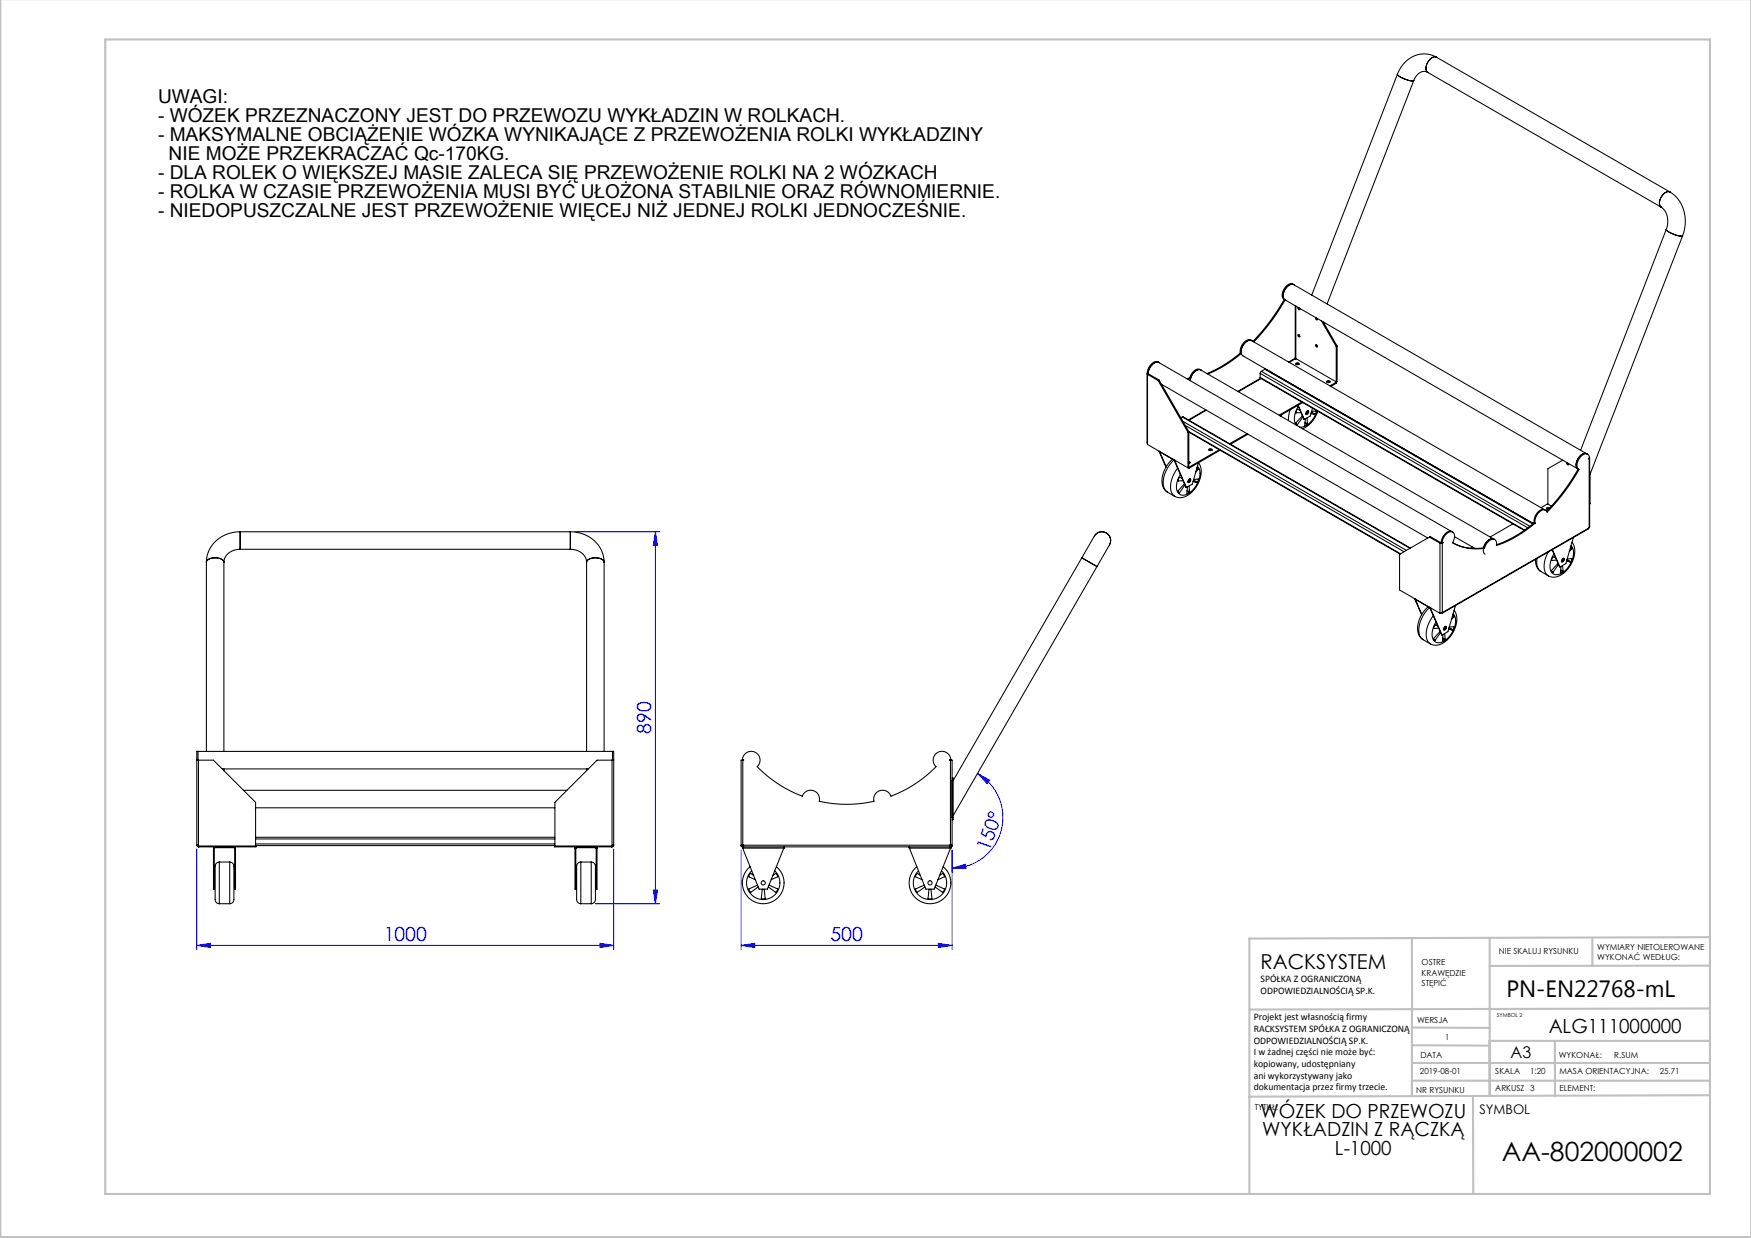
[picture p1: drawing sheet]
<svg xmlns="http://www.w3.org/2000/svg" width="420mm" height="297mm" viewBox="0 0 420 297" stroke-linecap="round" stroke-linejoin="round" font-family="sans-serif">
<g fill="none" stroke="#00f" stroke-width=".24">
<path d="M137.8 127.6h20.4M157.2 127.6l.5 3.3h-1zM157.2 127.6v89.2M234.5 185.6l2.9 1.6-.6 .8zM234.5 185.6a12.2 12.2 0 0 1 5.6 13.7 12.2 12.2 0 0 1-11.7 9M47.2 203.7v24.1M142.8 216.8h15.4M147.2 203.7v24.1M156.7 213.5h1l-.5 3.3zM177.8 204v23.8M228.4 208.3l3.2-1 .1 1.1zM228.4 204v23.8"/>
<path d="M47.2 226.8l3.3-.5v1zM47.2 226.8h100M143.9 226.3l3.3 .5-3.3 .5zM177.8 226.8l3.3-.5v1zM177.8 226.8h50.6M225.1 226.3l3.3 .5-3.3 .5z"/>
</g>
<g fill="none" stroke="#c0c0c0" stroke-width=".5">
<path d="M.1 -.1v296.9h419.9M25.2 9.5h385v276.9h-385zM338.7 225.2v37.8M357.3 225v37.9v-13.2M382 225.4v6.3M410.1 224.8l-110.4 .4v61.2M410.1 231.7h-52.8M338.7 259.3h71.5M338.7 255h71.5M338.7 250.8l18.6 .1M338.7 246.5l18.6 .1M357.3 249.7h52.9"/>
<path d="M373 249.7v13.2M410.1 241.9l-110.4 .3M353.3 262.9l.1 23.5M410.2 262.7l-110.5 .4"/>
</g>
<g fill="#00f">
<path d="M177.8 226.8l3.3-.5v1zM225.1 226.3l3.3 .5-3.3 .5z"/>
<path d="M47.2 226.8l3.3-.5v1zM143.9 226.3l3.3 .5-3.3 .5z"/>
<path d="M228.4 208.3l3.2-1 .1 1.1zM234.5 185.6l2.9 1.6-.6 .8z"/>
<path d="M156.7 213.5h1l-.5 3.3zM157.2 127.6l.5 3.3h-1z"/>
</g>
<g fill="none" stroke="#000" stroke-width=".25">
<path d="M335.2 17.8a5.2 5.2 0 0 0 3.9 1.5M335.2 17.8l-20.6 53M339.1 19.3l-20.8 53.6M342.5 17.4a2.44 2.44 0 0 0-3.3 1.8l-.1 .1M342.5 17.4l56 32.3M344.6 13.7a6.6 6.6 0 0 0-9.4 4.1M344.6 13.7a2.39 2.39 0 0 0-2.6 2.5 1.13 1.13 0 0 0 .5 1.2M344.6 13.7l56 32.4M398.5 49.7a4.5 4.5 0 0 1 1.2 5.3M399.7 55a5.2 5.2 0 0 0 3.9 1.6M399.7 55l-20.6 53M400.6 46.1a8.6 8.6 0 0 1 3 10.5"/>
<path d="M400.6 46.1a2.39 2.39 0 0 0-2.6 2.4l.1 .7 .4 .5M400.6 46.1a2.39 2.39 0 0 0-2.6 2.4l.1 .8 .4 .4M403.6 56.6l-22.2 57.3M308 71.8a49.5 49.5 0 0 1-7.5 10.1M310.3 68.3a2.39 2.39 0 0 0-2.5 2.4 1.13 1.13 0 0 0 .4 1.2M310.4 68.4a1.72 1.72 0 0 0-2.3 1.2 1.76 1.76 0 0 0 .1 2.4 49.5 49.5 0 0 1-7.5 10M310.7 73.4v12.5M310.8 73.4v12.7M311.4 73.7l-.1 .2a.25 .25 0 0 0 .1 .3 .25 .25 0 0 0 .4 0M311.5 73.8l.3 .4M311.7 74l.1 .2M315.6 76.2l-.1 .2a.25 .25 0 0 0 .2 .3 .25 .25 0 0 0 .3-.1l-.1-.2"/>
<path d="M315.8 76.3l.2 .3zM317 77l3.5 6.1M317.4 77.2l3.3 5.8M275.1 89.7l.1 16.9M275.2 89.5v.3M275.2 89.8l2.6 1.5M275.2 89.8v16.8M275.3 89.5h-.1M275.4 89.6l-.2-.2a2.66 2.66 0 0 1 2.4-2.6l70.5 40.7M275.4 89.6h.1M275.5 89.7l-.3 .1M275.5 89.7l2.5 1.5"/>
<path d="M277.8 91.3l7.1 12.4M277.9 87a2.29 2.29 0 0 0-2.5 2.2l.1 .5M278 91.2l-.2 .1M278 91.2l7.2 12.4M278.1 87.1a1.77 1.77 0 0 0-2.4 1.2l-.3 1.3M278.6 92.2l63.9 36.9M285.3 90.7l-.7 .1M285.3 90.7a2.28 2.28 0 0 1 2.5-2.1l70.4 40.7M285.3 90.7l.3 .1M285.6 90.8l-.8 .1M288 88.8a2.39 2.39 0 0 0-2.5 2.4v.1M288.2 88.9a1.72 1.72 0 0 0-2.3 1.2l-.3 .7"/>
<path d="M289.2 98.3l-4.1 2.4M289.4 98.4l-4.2 2.4M297.5 84.7a29.5 29.5 0 0 1-8 4.9M297.5 84.7a2.82 2.82 0 0 1 2.3-3.2l70.6 40.7M297.5 84.7l.2 .1M297.7 84.8a29.5 29.5 0 0 1-8 4.9M300.2 81.7a2.33 2.33 0 0 0-2.5 2.4 1.2 1.2 0 0 0 .4 1.3l69.7 40.2M300.4 81.8a1.52 1.52 0 0 0-2.1 .9l-.2 .2a2.71 2.71 0 0 0-.4 1.9M302.3 90.6v.1M302.3 89.6v1M302.3 89.6l64.2 37M302.3 90.6l63.4 36.6"/>
<path d="M302.3 90.7l63.3 36.5M302.4 90.7l-5.5 3.2M302.5 90.8l-5.5 3.2M302.5 89.1l-.2 .5M302.5 89.1l64.4 37.2M303.4 88.6l-.9 .5M303.4 88.6l64.3 37.1M303.6 88.6h-.2M304.9 89.3h.1M305 89.4h.1M307 99.7l.1 .1M307.3 99.6v.3"/>
<path d="M309.5 98.3l-.4 1.3v1.3M310.6 86l.1 .1M310.6 86l-1.5 .9M310.7 86.1h.2l9.7 5.6M310.7 86.1l-1.5 .8M310.7 85.9l-.1 .1M310.7 85.9l.1 .2M310.8 86.1h.1M310.8 99l.1 .1M310.8 87.4l.4-.1 .4 .1M310.9 87.1h.1a.33 .33 0 0 1 .4-.1 .33 .33 0 0 1 .1 .4l-.1 .1a.34 .34 0 0 1-.4 0 .34 .34 0 0 1-.1-.4zM311.3 97.3l1.6 3.3"/>
<path d="M311.3 80.3h.3a.24 .24 0 0 1 .2 .3 .24 .24 0 0 1-.3 .2zM311.4 97.2l1.5 3.4M311.4 97.5a4.2 4.2 0 0 0-.5 4.5M311.5 80.3l.3 .4zM311.5 80.3h.1M311.7 98.3l.1 .1M311.8 98.4l-.7-.2-.2 .9M312 99l-1.1 .1M312.3 96.5l-5.5 3.1M312.4 99.8l-1.6 1.7 .4 .4M312.5 96.6l-5.5 3.1M313.5 98.7a.32 .32 0 0 1 .5 0 .32 .32 0 0 1-.2 .5 .32 .32 0 0 1-.5 .2 .32 .32 0 0 1 0-.5z"/>
<path d="M313.6 98.6l-.1 .4-.3 .3M313.7 99h.1M313.7 98.5l-.1 .6-.3 .3M313.8 98.9h-.1M314.4 99.2l1 .3M314.5 99l.9 .5M314.6 98.8l.9 .6M314.6 98.7h1.2M314.8 95h.1M314.8 97.9l-.5 1.9-1.4 .8M315 95.1h.1M315.5 99.4l-.1 .1"/>
<path d="M315.5 95.4v.1M315.6 82.8h.2a.24 .24 0 0 1 .2 .3 .24 .24 0 0 1-.2 .2zM315.6 98.6l.2 .1M315.8 82.7l.2 .5zM315.8 82.7h.1M315.8 98.7l-.3 .7M315.9 98.6a5.1 5.1 0 0 1-3.9 3.9h-.2M316.1 98.7a6.9 6.9 0 0 1-3.7 4.2M316.3 95.9h.1M318.3 91.7l.3-.1 .4 .1M318.3 91.4h.1a.33 .33 0 0 1 .4-.1 .33 .33 0 0 1 .1 .4l-.1 .1a.34 .34 0 0 1-.4 0 .34 .34 0 0 1-.1-.4zM320.5 83.1v8.5"/>
<path d="M320.6 91.7l-1.6 .9M320.6 91.7v.2l-1.4 .8M320.7 83v8.6l-.1 .1M320.7 83l-.2 .1M275.2 106.6h.1M275.3 106.6l9.6 5.6M278.1 108.4h.1M278.1 108.4l1.6 3.7M278.2 108.4h.1M278.2 108.4l1.5 3.6M278.2 108.4l3.3 1.9M280 118.1l1.8 1"/>
<path d="M281.2 110.2a6.6 6.6 0 0 0-2.2 6.7l.5 .7 .5 .5M281.5 110.3l.1 .1M281.5 110.3h.1M281.6 110.4a6.9 6.9 0 0 0-2.4 6.7l.8 1M281.6 110.4h.1M281.7 110.4l.1 .1M281.7 110.4l2.9 6.6M281.7 110.3l-.1 .1M281.8 110.5l2.8 6.5M281.9 110.5h-.1M282.5 112.3a6.2 6.2 0 0 0-1.4 6.1l.7 .7M282.5 115.4h.1"/>
<path d="M282.7 118.1l.2 .1M283.4 114.7l-.5-.1-.3 .8M283.6 100l54.7 31.5M283.6 100l-.4 .2M283.6 100l54.6 31.5M283.7 101.1l53.6 30.9M283.8 115.3l-1.2 .1M284.1 116.1l-1.5 1.7 .3 .4M284.2 116.4l-1.3 1.8M284.3 102.1l52.5 30.3M284.6 117l1.4-.9 1.5-5.1a5.6 5.6 0 0 1-1.3 6.7 3.6 3.6 0 0 1-4.4 1.4M284.7 118.4h.1"/>
<path d="M284.7 117.8l.6 .3M284.7 117.7l.6 .3M284.8 116.8l-.1 1.6M284.9 103.7v8.5M285 112.2l.2 .1M285.1 103.5l50.8 29.4M285.2 110.7a.25 .25 0 0 1 .3 .2 .25 .25 0 0 1-.3 .3M285.2 111l.2 .1M285.2 103.7l50.6 29.2M285.2 103.6l-.3 .1M285.2 103.6v8.5l-.3 .1M285.2 112v.1"/>
<path d="M285.2 115a.32 .32 0 0 1 .5 0 .32 .32 0 0 1-.2 .5 .32 .32 0 0 1-.5 .2 .32 .32 0 0 1 0-.5zM285.2 116.6l.1 1.4M285.2 112.1v.2M285.3 118.1l-.6 .3M285.3 118v.1M285.4 114.9l-.1 .4-.4 .3M285.5 114.9l-.1 .5-.4 .3M285.5 115.2l-.1 .1M286.2 115.5l.9 .3M286.2 115.3l.9 .5M286.3 115.2l.9 .5M286.3 115h1.2"/>
<path d="M287.1 112.4l.3 .2M287.1 112.2l.4 .2M287.2 112.1h.1M287.2 112.1l.3 .3M287.2 115.7l-.1 .1M287.2 111.9a3.7 3.7 0 0 1-.1 4.3 3.9 3.9 0 0 1-3.9 2.5 2.57 2.57 0 0 1-.8-3.4l.7-1.5M287.3 115h.2M287.4 112.6l-.6 .6M287.5 112.4l-.1 .2M287.5 115l-.3 .7M290 108l.3-.1 .4 .1M290 107.7h.1a.33 .33 0 0 1 .5-.1 .33 .33 0 0 1 .1 .5h-.1a.34 .34 0 0 1-.5 0 .34 .34 0 0 1-.1-.4z"/>
<path d="M292.5 107.9l-7.3 4.2M292.7 108l-7.5 4.3M299.1 104l-4.1 2.4M299.3 104.2l-4.1 2.4M310.9 101.7l.3 .2M312.5 100l-1.3 1.9M313 102v.1M313 102.1h.1M313 101.5l.6 .3M313 101.3l.6 .4M313.1 100.5l-.1 1.5M313.5 100.3l.1 1.4"/>
<path d="M313.6 101.8l-.6 .3M313.6 101.7v.1M374.8 110.4l-3.5 2v8.5M375.8 111v.2a.25 .25 0 0 0 .1 .3 .25 .25 0 0 0 .3-.1v-.2M376 111.1l.2 .3M378.5 112.5l.2 .1M378.5 112.5a49.4 49.4 0 0 1-7.5 10.1M380.4 108.8l-70.3-40.7a2.33 2.33 0 0 0-2.5 2.4 1.24 1.24 0 0 0 .4 1.3l70.3 40.6M380.6 108.9a2.39 2.39 0 0 0-2.5 2.4 1.13 1.13 0 0 0 .4 1.2M380.6 108.8a2.33 2.33 0 0 0-2.5 2.4 1.24 1.24 0 0 0 .4 1.3M380.6 108.8l.2 .2M381.1 109.9l.1 .1"/>
<path d="M381.2 110l-.2 .1a.83 .83 0 0 0-.2-1.1 .83 .83 0 0 0-1.1 .1 2.66 2.66 0 0 0-1.1 3.5l.1 .1a49.4 49.4 0 0 1-7.6 10.2 1.09 1.09 0 0 0-1-.6 1.09 1.09 0 0 0-1 .6l-.5 .7a2.72 2.72 0 0 0-.4 1.9M381.2 110v16.6M381.2 109.7v.3M381.3 113.2l.1 .3M381.3 109.8l-.1 16.8M381.4 113.5v7.3M381.4 113.5h-.1M49.5 134.9a2.5 2.5 0 0 1 3.2-.9 1.2 1.2 0 0 1 1 .9M49.5 134.9v45.4M53.7 134.9v45.4M57.6 127.6a7.7 7.7 0 0 0-8.1 7.3M57.6 131.8a3.6 3.6 0 0 0-3.9 3.1"/>
<path d="M57.6 127.6v4.2M57.6 131.8h79.2M57.6 127.6h79.2M136.8 127.6a7.7 7.7 0 0 1 8.1 7.3M136.8 131.8a3.6 3.6 0 0 1 3.9 3.1M136.8 127.6v4.2M140.7 134.9a2.5 2.5 0 0 1 3.2-.9 1.2 1.2 0 0 1 1 .9M140.7 134.9v45.4M144.9 134.9a2.5 2.5 0 0 0-3.1-.9 1.2 1.2 0 0 0-1.1 .9M144.9 134.9v45.4M259.5 133.8l3.6 2.1M259.5 133.8l-30.9 53.5"/>
<path d="M262.5 128.6l-3 5.2M262.5 128.6a2.1 2.1 0 0 1 2.9-.7 2.1 2.1 0 0 1 .7 2.8M263.1 135.9l-34.5 59.8M266.1 130.7l-3 5.2M342.9 128.8l2.5 1.5M345.4 130.3h.6M345.4 130.3v16.8M345.6 130.2h.1M345.6 130.2l-2.5-1.5-7.4 4.3v8.5l9.7 5.6M345.6 130.2l-.2 .1M345.7 130.1l.3 .2M345.7 130.2h.1"/>
<path d="M345.8 130.2h-.1M346 130.3v16.6M346 130.2h.1M346.1 130.2l-.2 .1a2.66 2.66 0 0 1 2.5-2.7 1.76 1.76 0 0 1 0 2.6 11.5 11.5 0 0 0 7.7 1.3M346.1 130.2l-.1 .1M348.5 127.6a1.78 1.78 0 0 0-2.5 1.3l-.3 1.2M348.5 130.2a11.5 11.5 0 0 0 7.3 1.2M348.9 128.8l4.9 2.8M353.2 131.3l-.4 .2M355.8 131.4l.3 .1M358.3 129.3a2.39 2.39 0 0 0-2.5 2.5 1.13 1.13 0 0 0 .4 1.2M358.3 129.3a2.28 2.28 0 0 0-2.5 2.1"/>
<path d="M358.3 129.3l.2 .1M362.9 125.7l-5.5 3.1M365.4 124.2h.1M368 125.4a28.3 28.3 0 0 1-9 5.3M368 125.4l.2 .1M368.2 125.5a28.1 28.1 0 0 1-9.3 5.4 1.07 1.07 0 0 0-.4-1.5 1.07 1.07 0 0 0-1.5 .5l-.6 .9-.3 .7M368.3 134.2a3 3 0 0 0 1.3 2.9M368.7 134a2.93 2.93 0 0 0 .9 3.1M369.6 137.1l1.8 1.1M370.7 122.4a1.8 1.8 0 0 0-2.4 1.3l-.3 .8v.9M371.4 132.4a5 5 0 0 0-.4 5.5l.4 .3M371.6 122l-.6 .1"/>
<path d="M371.7 121.9l-.1-.1a.32 .32 0 0 0-.5 0 .32 .32 0 0 0 0 .4h.3M372.1 121.4l-.9-.5-1.6 .9M372.1 134.4l.1 .1M372.3 137.1l.2 .2M372.3 131.9l1.9 4.1M372.4 131.9l1.8 4.1M373 133.7l-.5-.1-.3 .9M373.4 134.4l-1.2 .1M373.7 135.2l-1.5 1.6 .3 .5M373.8 135.4l-1.3 1.9M374.3 137.4v.1M374.3 137.5h.1"/>
<path d="M374.3 136.9l.6 .3M374.3 136.7l.6 .4M374.4 135.9l-.1 1.5M374.8 134.1a.32 .32 0 0 1 .5 0 .32 .32 0 0 1-.2 .5 .32 .32 0 0 1-.5 .2 .32 .32 0 0 1 0-.5zM374.8 135.7l.1 1.4M374.9 137.2l-.6 .3M374.9 137.1v.1M375 133.9l-.1 .5-.4 .3M375.1 133.9l-.1 .6-.4 .3M375.1 134.3l-.1 .1M375.8 134.6l.9 .3M375.8 134.4l.9 .5"/>
<path d="M375.9 134.2l.9 .6M375.9 134.1h1.2M376.7 131.4l.3 .2M376.7 131.3l.4 .2M376.8 131.1h.1M376.8 131.1l.3 .4M376.8 134.8l-.1 .1M376.8 130.9a3.7 3.7 0 0 1-.1 4.4 3.9 3.9 0 0 1-3.9 2.5 2.57 2.57 0 0 1-.8-3.4l.7-1.5M376.9 134l.2 .1M377 131.6l-.6 .7M377.1 130.1a5.6 5.6 0 0 1-1.3 6.7 3.6 3.6 0 0 1-4.4 1.4M377.1 131.5l-.1 .1"/>
<path d="M377.1 134.1l-.3 .7M377.4 129l-1.8 6.2-1.4 .8M381.1 126.7l-35.1 20.4M381.1 126.7l-35 20.2M381.2 126.6l-.1 .1M381.4 120.8l-.1 .2M381.4 120.8l-.1 .1M339.4 143.8h.1M339.4 143.8l3.5 1.9M339.4 143.8l1.6 3.7M339.5 143.8h.1M339.5 143.8l1.5 3.6"/>
<path d="M339.5 143.7v.1M341.4 153.5l1.7 1M342.6 145.6a6.6 6.6 0 0 0-2.3 6.7l.5 .7 .6 .5M342.9 145.7v.1M342.9 145.7h.1M342.9 145.8a6.9 6.9 0 0 0-2.3 6.7l.8 1M342.9 145.8h.1M343 145.8l.1 .1M343 145.8l2.9 6.6M343 145.7l-.1 .1M343.1 145.9l2.8 6.5M343.2 145.9h-.1"/>
<path d="M343.8 147.7a6.2 6.2 0 0 0-1.3 6.1l.6 .7M343.9 150.8h.1M344 153.5l.2 .1M344.7 150.1l-.5-.1-.3 .8M345.1 150.7l-1.2 .1M345.4 147.1h.1M345.4 147.1l.2-.1-.2 .1M345.4 151.5l-1.5 1.7 .3 .4M345.5 147.1h.1M345.5 151.8l-1.3 1.8M345.5 147v.1M345.8 147.1h-.3"/>
<path d="M345.8 146.9v.2M346 146.9h.1M346 146.9l-.6 .2M346 153.8h.1M346 153.2l.6 .3M346.1 146.9l-.3 .2M346.1 153.1l.6 .3M346.1 152.2v1.6M346.5 150.4a.32 .32 0 0 1 .5 0 .32 .32 0 0 1-.2 .5 .32 .32 0 0 1-.5 .2 .32 .32 0 0 1 0-.5zM346.5 152l.2 1.4M346.6 153.5l-.5 .3M346.7 153.4l-.1 .1"/>
<path d="M346.7 150.3l-.1 .4-.3 .3M346.8 150.7h.1M346.8 150.3l-.1 .5-.4 .3M347.5 150.9l.9 .3M347.6 150.7l.8 .5M347.6 150.6l.9 .5M347.6 150.4h1.2M348.4 147.8l.4 .2M348.4 147.6l.4 .2M348.5 147.5h.1M348.5 147.5l.3 .3M348.5 151.1l-.1 .1"/>
<path d="M348.5 147.3a3.7 3.7 0 0 1-.1 4.3 3.9 3.9 0 0 1-3.9 2.5 2.57 2.57 0 0 1-.8-3.4l.7-1.5M348.7 150.3l.1 .1M348.8 148l-.7 .6M348.8 146.4a5.6 5.6 0 0 1-1.3 6.7 3.6 3.6 0 0 1-4.4 1.4M348.8 147.8v.2M348.8 150.4l-.3 .7M349.1 145.3l-1.8 6.2-1.4 .9M47.2 182.4h.4M47.2 182.3v-2.1h100v2.1M47.2 182.3v20.4M47.2 182.3h.3M47.5 180.2v2.1"/>
<path d="M47.5 182.3v.1M47.6 182.4h3.6l10.1 10.1v10.5h-13.7l-.4-.3M47.6 182.4v20.8M53.3 184.5h87.8M53.7 184.5v.4M58.4 189.6h77.6M61.3 193.8h71.8M140.7 184.5v.4M146.8 182.4h-3.6l-10.1 10.1v10.5h13.7l.4-.3M146.8 182.4h.4M146.8 182.4v20.8M146.9 180.2v2.1"/>
<path d="M146.9 182.3h.3M146.9 182.3v.1M147.2 182.3v20.4M178.1 182.3a2.12 2.12 0 0 1 3-1.9 2.12 2.12 0 0 1 .5 3.5 30 30 0 0 0 10.8 7.1 2.12 2.12 0 0 1 2.7-1.3 2.12 2.12 0 0 1 1.4 2.5 30 30 0 0 0 13.1 0 2.12 2.12 0 0 1 1.5-2.5 2.12 2.12 0 0 1 2.6 1.3 30 30 0 0 0 10.8-7.1 2.12 2.12 0 0 1 .5-3.5 2.12 2.12 0 0 1 3.1 1.9M178.1 182.3h.3l-.2 .1M178.1 182.3v.1M178.2 182.4h-.4v20.5M178.2 182.4v20.3M178.3 182.3v.1M227.8 182.3v.1M228 182.4h.4v20.5M228 182.4v20.3"/>
<path d="M228 182.3v.1M228.1 182.3h-.3l.2 .1M228.4 186.7h.2v.5M228.4 196.2h.2M228.4 187.2h.2M228.6 196.2v.5h-.2M228.6 187.2v9M47.2 202.7v.1M47.2 202.8l.4 .4M47.2 202.7h.1M47.2 202.8h.3M47.5 202.8v.1"/>
<path d="M47.6 203.2h.1M47.7 203v.2M51.2 203.5h.2M51.2 203.5v9.8h.2v-9.8M51.3 203.3l-.1 .2M51.3 203.3l.2-.1v.2M51.3 203.3l.1 .1M51.4 203.4v.1M51.5 203.4h-.1M51.5 203.4h4.7M52.6 206.8a1.51 1.51 0 0 0-1 1.9v5.1a3.6 3.6 0 0 0 .4 2.8l.6 .2M52.6 206.8v10"/>
<path d="M52.6 206.8h2.5M52.6 216.8h2.5M55.1 206.8a1.51 1.51 0 0 1 1 1.9v5.1a3.6 3.6 0 0 1-.4 2.8l-.6 .2M55.1 206.8v10M56.2 203.4h.1M56.3 203.4v.1M56.3 203.5h.2M56.3 203.5v9.8h.2v-9.8M56.4 203.3l.1 .2M56.4 203.3l-.2-.1v.2M56.4 203.3l-.1 .1M61.3 202.9h71.8"/>
<path d="M61.3 200.9h71.8M61.3 201.3h71.8M61.3 202.5h71.8M61.4 202.9v.3h-13.7M133 202.9v.3h13.7M137.9 203.5h.2M137.9 203.5v9.8h.2v-9.8M138 203.3l-.1 .2M138 203.3l.2-.1v.2M138 203.3l.1 .1M138.1 203.4v.1M138.2 203.4h-.1"/>
<path d="M138.2 203.4h4.7M139.3 206.8a1.51 1.51 0 0 0-1 1.9v5.1a3.6 3.6 0 0 0 .5 2.8l.5 .2M139.3 206.8v10M139.3 206.8h2.5M139.3 216.8h2.5M141.8 206.8a1.51 1.51 0 0 1 1 1.9v5.1a3.6 3.6 0 0 1-.4 2.8l-.6 .2M141.8 206.8v10M142.9 203.4h.1M143 203.4v.1M143 203.5h.2M143 203.5v9.8h.2v-9.8M143.1 203.3l.1 .2"/>
<path d="M143.1 203.3l-.2-.1v.2M143.1 203.3l-.1 .1M146.7 203.2h.1M146.7 203v.2M147.1 202.7h.1M147.2 202.7v.1M147.2 202.8l-.4 .4M147.2 202.8l-.3 .1M177.8 202.9h.3M178.1 202.7v.2M178.1 203.3v.2M178.1 203.2v.1"/>
<path d="M178.1 203.2h.2M178.1 202.7h.1M178.1 203.5h.1M178.1 203.5h9.9M178.1 203.5l4 9.8h2l3.9-9.8M178.2 202.7h-.3l-.1 .2M178.2 202.7l.1 .1M178.3 202.8v.4M178.3 202.9h-.2v.3M178.3 203.2h49.5M178.3 202.9h.1M178.3 202.8h49.5"/>
<path d="M178.3 202.9v.3M179.9 207.9a5 5 0 0 0-.5 7.3 5 5 0 0 0 7.3 0 5 5 0 0 0-.5-7.3M180.3 208.9a4 4 0 0 0-.1 5.7 4 4 0 0 0 5.7 0 4 4 0 0 0-.1-5.7M180.8 210l-.8-.5-.4 .8 1.6 .7M181.7 212.3l-2.1 1.1 .5 .7 1.8-1.3M182.8 213.3l-.2 2.2 .5 .1 .4-.1-.2-2.2M184.5 212.3l2.1 1.1-.5 .7-1.8-1.3M185.4 210l.7-.5 .5 .8-1.6 .7M188 203.5h.1M188.1 203.2v.1M188.1 203.3l-.1 .2M218.1 203.3v.2"/>
<path d="M218.1 203.2v.1M218.1 203.5h9.9M218.1 203.5l4 9.8h2l3.9-9.8M218.1 203.5h.1M219.9 207.9a5 5 0 0 0-.5 7.3 5 5 0 0 0 7.3 0 5 5 0 0 0-.5-7.3M220.3 208.9a4 4 0 0 0-.1 5.7 4 4 0 0 0 5.7 0 4 4 0 0 0-.1-5.7M220.8 210l-.8-.5-.4 .8 1.6 .7M221.7 212.3l-2.1 1.1 .5 .7 1.8-1.3M222.8 213.3l-.2 2.2 .5 .1 .4-.1-.2-2.2M224.5 212.3l2.1 1.1-.5 .7-1.8-1.3M225.4 210l.7-.5 .5 .8-1.6 .7M227.8 202.9h.1"/>
<path d="M227.8 202.8v.4M227.8 203.2h.3M227.8 202.9h.3v.3M227.8 202.9v.3M228 202.7l-.2 .1M228 202.7h.3l.1 .2M228 203.5h.1M228 202.7l.1 .2M228.1 203.2v.1M228.1 203.3l-.1 .2M228.1 202.9h.3"/>
<circle cx="183.1" cy="211.8" r=".5"/>
<circle cx="223.1" cy="211.8" r=".5"/>
</g>
<text font-size="6.3" x="360.2" y="278.5">AA-802000002</text>
<text font-size="5.6" x="361.3" y="239.1">PN-EN22768-mL</text>
<text font-size="4.9" x="302.4" y="232.4">RACKSYSTEM</text>
<g font-size="4.7" fill="#00f">
<text x="156.2" y="176.1" transform="rotate(-90 156.2 176.1)">890</text>
<text x="237.3" y="204.4" transform="rotate(-70 237.3 204.4)">150°</text>
<text x="92" y="225.8">1000</text>
<text x="199.2" y="225.8">500</text>
</g>
<g font-size="4.7">
<text x="371.5" y="247.8">ALG111000000</text>
<text x="302.4" y="268.1">WÓZEK DO PRZEWOZU</text>
<text x="302.7" y="272.6">WYKŁADZIN Z RĄCZKĄ</text>
<text x="320.2" y="277.1">L-1000</text>
</g>
<g font-size="4.6">
<text x="37.9" y="24.6">UWAGI:</text>
<text x="37.9" y="29.2">- WÓZEK PRZEZNACZONY JEST DO PRZEWOZU WYKŁADZIN W ROLKACH.</text>
<text x="37.9" y="33.8">- MAKSYMALNE OBCIĄŻENIE WÓZKA WYNIKAJĄCE Z PRZEWOŻENIA ROLKI WYKŁADZINY</text>
<text x="40.5" y="38.4">NIE MOŻE PRZEKRACZAĆ Qc-170KG.</text>
<text x="37.9" y="43">- DLA ROLEK O WIĘKSZEJ MASIE ZALECA SIĘ PRZEWOŻENIE ROLKI NA 2 WÓZKACH</text>
<text x="37.9" y="47.6">- ROLKA W CZASIE PRZEWOŻENIA MUSI BYĆ UŁOŻONA STABILNIE ORAZ RÓWNOMIERNIE.</text>
<text x="37.9" y="52.2">- NIEDOPUSZCZALNE JEST PRZEWOŻENIE WIĘCEJ NIŻ JEDNEJ ROLKI JEDNOCZEŚNIE.</text>
</g>
<text font-size="3.9" x="362.3" y="253.8">A3</text>
<text font-size="3.2" x="354.9" y="267.2">SYMBOL</text>
<g font-size="2.4">
<text x="302.4" y="235.6">SPÓŁKA Z OGRANICZONĄ</text>
<text x="302.4" y="238.4">ODPOWIEDZIALNOŚCIĄ SP.K.</text>
<text x="300.7" y="244.7">Projekt jest własnością firmy</text>
<text x="300.7" y="247.5">RACKSYSTEM SPÓŁKA Z OGRANICZONĄ</text>
<text x="300.7" y="250.3">ODPOWIEDZIALNOŚCIĄ SP.K.</text>
<text x="300.7" y="253.1">I w żadnej części nie może być:</text>
<text x="300.7" y="256">kopiowany, udostępniany</text>
<text x="300.7" y="258.8">ani wykorzystywany jako</text>
<text x="300.7" y="261.6">dokumentacja przez firmy trzecie.</text>
</g>
<g font-size="2">
<text x="383.1" y="227.9">WYMIARY NIETOLEROWANE</text>
<text x="341" y="231.6">OSTRE</text>
<text x="359.5" y="228.9">NIE SKALUJ RYSUNKU</text>
<text x="383.1" y="230.4">WYKONAĆ WEDŁUG:</text>
<text x="341" y="234.1">KRAWĘDZIE</text>
<text x="341" y="236.6">STĘPIĆ</text>
<text x="339.9" y="245.4">WERSJA</text>
<text x="346.6" y="249.5">1</text>
<text x="340.6" y="257.7">2019-08-01</text>
<text x="340.7" y="253.8">DATA</text>
<text x="358.7" y="257.7">SKALA</text>
<text x="367" y="257.7">1:20</text>
<text x="373.9" y="253.8">WYKONAŁ:</text>
<text x="374.1" y="257.7">MASA ORIENTACYJNA:</text>
<text x="387.2" y="253.8">R.SUM</text>
<text x="398.1" y="257.7">25.71</text>
<text x="339.7" y="262.3">NR RYSUNKU</text>
<text x="358.7" y="261.7">ARKUSZ 3</text>
<text x="374.1" y="261.7">ELEMENT:</text>
<text x="301" y="266.4">TYTUŁ:</text>
</g>
<text font-size="1.3" x="359" y="244">SYMBOL 2</text>
</svg>
